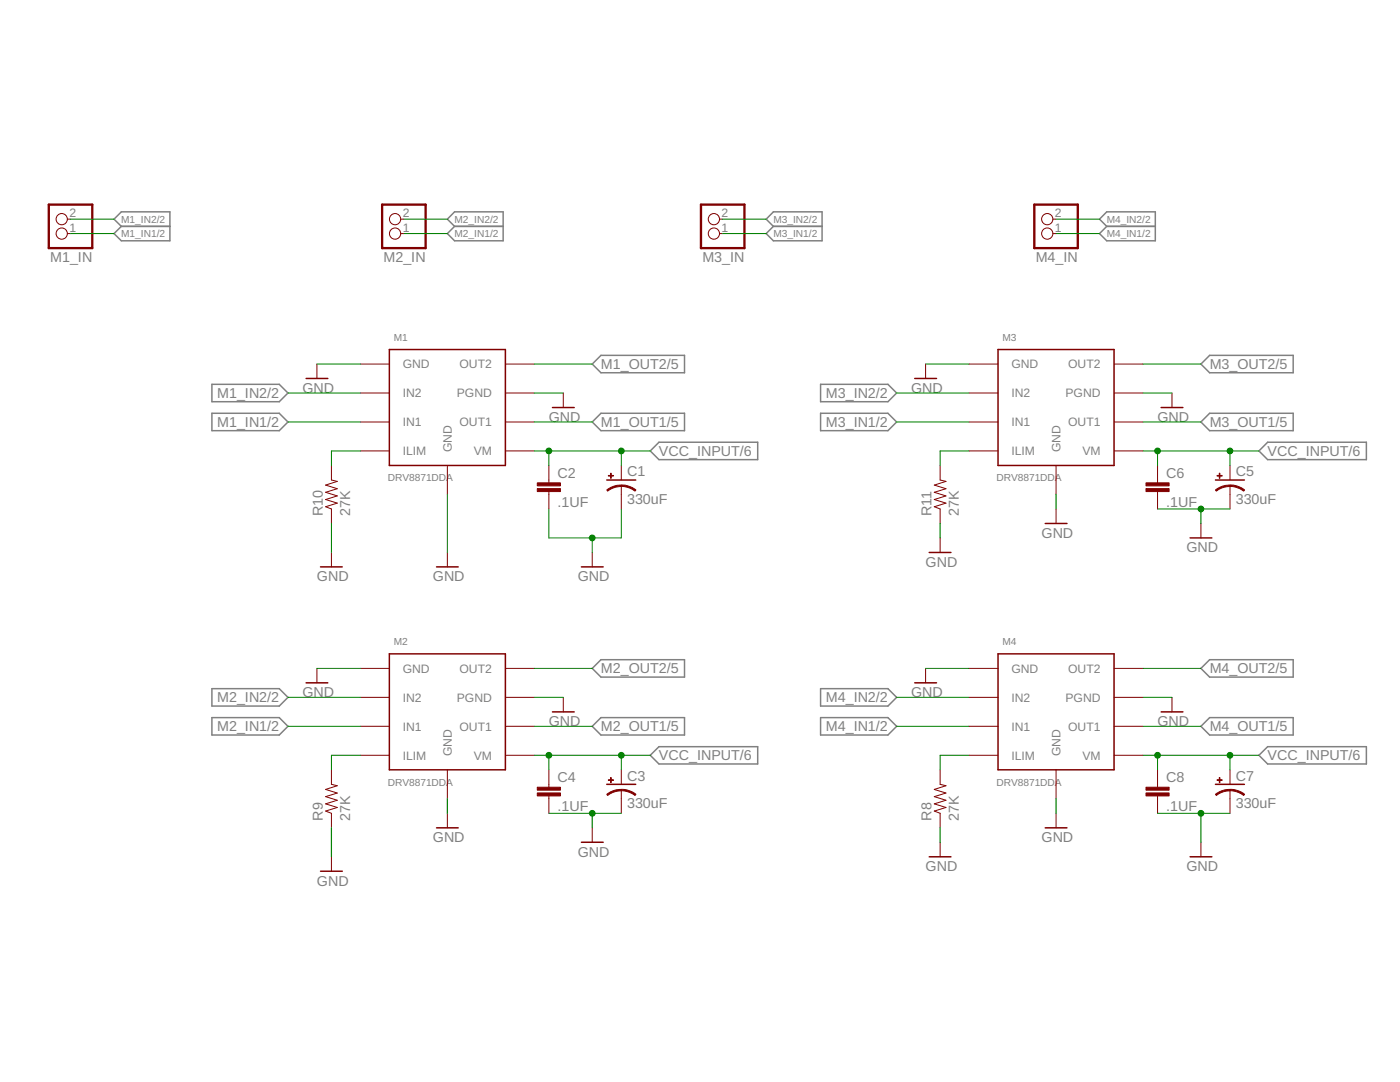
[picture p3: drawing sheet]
<svg xmlns="http://www.w3.org/2000/svg" width="279mm" height="216mm" viewBox="0 0 279 216" stroke-linecap="round" stroke-linejoin="round" font-family="sans-serif">
<g fill="none" stroke="#808080" stroke-width=".3">
<path d="M22.8 43.7l1.4-1.4h9.7v5.7h-9.7l-1.4-1.4 1.4-1.4zM24.2 45.2h9.7M90.7 42.3h9.7v5.7h-9.7l-1.4-1.4 1.4-1.4-1.4-1.5zM90.7 45.2h9.7M154.3 42.3h9.8v5.7h-9.8l-1.4-1.4 1.4-1.4-1.4-1.5zM154.3 45.2h9.8M220.9 42.3h9.7v5.7h-9.7l-1.5-1.4 1.5-1.4-1.5-1.5zM220.9 45.2h9.7M42.3 76.7h13.4l1.8 1.7-1.8 1.8h-13.4zM118.2 72.6l1.7-1.7h16.7v3.5h-16.7zM163.8 76.7h13.4l1.7 1.7-1.7 1.8h-13.4zM241.4 70.9h16.7v3.5h-16.7l-1.7-1.8z"/>
<path d="M42.3 82.5h13.4l1.8 1.7-1.8 1.7h-13.4zM118.2 84.2l1.7-1.7h16.7v3.4h-16.7zM129.8 90l1.7-1.8h19.7v3.5h-19.7zM163.8 82.5h13.4l1.7 1.7-1.7 1.7h-13.4zM239.7 84.2l1.7-1.7h16.7v3.4h-16.7zM253 88.2h19.7v3.5h-19.7l-1.8-1.7zM42.3 137.4h13.4l1.8 1.7-1.8 1.8h-13.4zM118.2 133.4l1.7-1.8h16.7v3.5h-16.7zM163.8 137.4h13.4l1.7 1.7-1.7 1.8h-13.4zM241.4 131.6h16.7v3.5h-16.7l-1.7-1.7zM42.3 143.2h13.4l1.8 1.7-1.8 1.8h-13.4zM118.2 144.9l1.7-1.7h16.7v3.5h-16.7z"/>
<path d="M129.8 150.7l1.7-1.7h19.7v3.4h-19.7zM163.8 143.2h13.4l1.7 1.7-1.7 1.8h-13.4zM239.7 144.9l1.7-1.7h16.7v3.5h-16.7zM251.2 150.7l1.8-1.7h19.7v3.4h-19.7z"/>
</g>
<g fill="none" stroke="#800000" stroke-width=".2">
<path d="M13.4 46.6h.7M13.4 43.7h.7M80 46.6h.6M80 43.7h.6M143.6 46.6h.6M143.6 43.7h.6M210.1 46.6h.7M210.1 43.7h.7M63.2 72.6v2.9M71.9 72.6h5.8M71.9 78.4h5.8M100.9 72.6h5.7"/>
<path d="M100.9 78.4h5.7M112.4 78.4v2.9M184.7 72.6v2.9M193.4 72.6h5.8M193.4 78.4h5.8M222.3 72.6h5.8M222.3 78.4h5.8M233.9 78.4v2.9M66.1 92.9v2.9l1.2 .3-2.3 .7 2.3 .7-2.3 .7 2.3 .8-2.3 .7 2.3 .7-2.3 .7 1.1 .5v2.9M71.9 84.2h5.8M71.9 90h5.8M89.3 92.9v5.8"/>
<path d="M100.9 84.2h5.7M100.9 90h5.7M109.5 92.9v3.5M109.5 98.1v3.5M124 92.9v2.9M124 96.9v4.7M187.6 92.9v2.9l1.2 .3-2.3 .7 2.3 .7-2.3 .7 2.3 .8-2.3 .7 2.3 .7-2.3 .7 1.1 .5v2.9M193.4 84.2h5.8M193.4 90h5.8M210.8 92.9v5.8M222.3 84.2h5.8M222.3 90h5.8"/>
<path d="M231 92.9v3.5M231 98.1v3.5M245.5 92.9v2.9M245.5 96.9v4.7M66.1 110.2v2.9M89.3 110.2v2.9M118.2 110.2v2.9M187.6 107.3v2.9M210.8 101.6v2.9M239.7 104.5v2.8M63.2 133.4v2.8M71.9 133.4h5.8"/>
<path d="M71.9 139.1h5.8M100.9 133.4h5.7M100.9 139.1h5.7M112.4 139.1v2.9M184.7 133.4v2.8M193.4 133.4h5.8M193.4 139.1h5.8M222.3 133.4h5.8M222.3 139.1h5.8M233.9 139.1v2.9M66.1 153.6v2.9l1.2 .3-2.3 .7 2.3 .7-2.3 .8 2.3 .7-2.3 .7 2.3 .7-2.3 .7 1.1 .5v2.9M71.9 144.9h5.8"/>
<path d="M71.9 150.7h5.8M89.3 153.6v5.8M100.9 144.9h5.7M100.9 150.7h5.7M109.5 153.6v3.5M109.5 158.8v3.5M124 153.6v2.9M124 157.6v4.7M187.6 153.6v2.9l1.2 .3-2.3 .7 2.3 .7-2.3 .8 2.3 .7-2.3 .7 2.3 .7-2.3 .7 1.1 .5v2.9M193.4 144.9h5.8M193.4 150.7h5.8M210.8 153.6v5.8"/>
<path d="M222.3 144.9h5.8M222.3 150.7h5.8M231 153.6v3.5M231 158.8v3.5M245.5 153.6v2.9M245.5 157.6v4.7M66.1 171v2.8M89.3 162.3v2.9M118.2 165.2v2.9M187.6 168.1v2.9M210.8 162.3v2.9M239.7 168.1v2.9"/>
<circle cx="12.3" cy="43.7" r="1.12"/>
<circle cx="12.3" cy="46.6" r="1.12"/>
<circle cx="78.8" cy="43.7" r="1.12"/>
<circle cx="78.8" cy="46.6" r="1.12"/>
<circle cx="142.5" cy="43.7" r="1.12"/>
<circle cx="142.5" cy="46.6" r="1.12"/>
<circle cx="209" cy="43.7" r="1.12"/>
<circle cx="209" cy="46.6" r="1.12"/>
</g>
<g fill="none" stroke="#800000" stroke-width=".3">
<path d="M61.1 75.5h4.3M77.7 69.7h23.2v23.2h-23.2zM182.6 75.5h4.3M199.2 69.7h23.1v23.2h-23.1zM110.3 81.3h4.3M121.1 95.8h5.8M231.7 81.3h4.4M242.6 95.8h5.7M64 113.1h4.3M87.1 113.1h4.3M116 113.1h4.4M185.4 110.2h4.4"/>
<path d="M208.6 104.5h4.3M237.5 107.3h4.4M61.1 136.2h4.3M77.7 130.5h23.2v23.1h-23.2zM182.6 136.2h4.3M199.2 130.5h23.1v23.1h-23.1zM110.3 142h4.3M121.1 156.5h5.8M231.7 142h4.4M242.6 156.5h5.7M64 173.8h4.3M87.1 165.2h4.3"/>
<path d="M116 168.1h4.4M185.4 171h4.4M208.6 165.2h4.3M237.5 171h4.4"/>
</g>
<g fill="#800000" stroke="#800000" stroke-width=".2">
<path d="M107.2 97.5h4.6v.6h-4.6z"/>
<path d="M107.2 96.4h4.6v.5h-4.6z"/>
<path d="M107.2 158.2h4.6v.6h-4.6z"/>
<path d="M107.2 157.1h4.6v.6h-4.6z"/>
<path d="M228.7 97.5h4.6v.6h-4.6z"/>
<path d="M228.7 96.4h4.6v.5h-4.6z"/>
<path d="M228.7 158.2h4.6v.6h-4.6z"/>
<path d="M228.7 157.1h4.6v.6h-4.6z"/>
<path d="M121.4 94.9h1v.1h-1z"/>
<path d="M121.9 94.4h.1v1h-.1z"/>
<path d="M121.4 155.6h1v.1h-1z"/>
<path d="M121.9 155.2h.1v1h-.1z"/>
<path d="M242.9 94.9h1v.1h-1z"/>
<path d="M243.3 94.4h.2v1h-.2z"/>
<path d="M242.9 155.6h1v.1h-1z"/>
<path d="M243.3 155.2h.2v1h-.2z"/>
</g>
<path d="M9.7 40.8h8.7v8.7h-8.7zM76.3 40.8h8.6v8.7h-8.6zM139.9 40.8h8.7v8.7h-8.7zM206.4 40.8h8.7v8.7h-8.7z" fill="none" stroke="#800000" stroke-width=".47"/>
<g fill="#800000" stroke="#800000" stroke-width=".2">
<path d="M124 96.8l1.3 .1 1 .4 .6 .5-.2 .2-1-.6-1.7-.4z" fill-rule="evenodd"/>
<path d="M121.1 97.8l.2-.2a4.5 4.5 0 0 1 2.7-.8v.3a4.4 4.4 0 0 0-2.7 .9z" fill-rule="evenodd"/>
<path d="M124 157.5l1.3 .2 1 .4 .6 .4-.2 .2-1-.6-1.7-.3z" fill-rule="evenodd"/>
<path d="M121.1 158.5l.2-.2a4.5 4.5 0 0 1 2.7-.8v.3a4.4 4.4 0 0 0-2.7 .9z" fill-rule="evenodd"/>
<path d="M245.5 96.8l1.3 .1 .9 .4 .7 .5-.2 .2-1-.6-1.7-.4z" fill-rule="evenodd"/>
<path d="M242.6 97.8l.2-.2a4.5 4.5 0 0 1 2.7-.8v.3a4.4 4.4 0 0 0-2.8 .9z" fill-rule="evenodd"/>
<path d="M245.5 157.5l1.3 .2 .9 .4 .7 .4-.2 .2-1-.6-1.7-.3z" fill-rule="evenodd"/>
<path d="M242.6 158.5l.2-.2a4.5 4.5 0 0 1 2.7-.8v.3a4.4 4.4 0 0 0-2.8 .9z" fill-rule="evenodd"/>
</g>
<g fill="none" stroke="#008000" stroke-width=".2">
<path d="M14.1 43.7h8.7M14.1 46.6h8.7M80.6 43.7h8.7M80.6 46.6h8.7M144.2 43.7h8.7M144.2 46.6h8.7M210.8 43.7h8.6M210.8 46.6h8.6M57.5 78.4h14.4M63.2 72.6h8.7M106.6 72.6h11.6M106.6 78.4h5.8"/>
<path d="M178.9 78.4h14.5M184.7 72.6h8.7M228.1 72.6h11.6M228.1 78.4h5.8M57.5 84.2h14.4M71.9 90h-5.8v2.9M89.3 98.7v11.5M106.6 90h23.2M106.6 84.2h11.6M109.5 90v2.9M124 90v2.9M178.9 84.2h14.5"/>
<path d="M193.4 90h-5.8v2.9M228.1 90h23.1M228.1 84.2h11.6M231 90v2.9M245.5 90v2.9M66.1 104.5v5.7M109.5 101.6v5.7h14.5v-5.7M118.2 107.3v2.9M231 101.6h14.5M57.5 139.1h14.4M63.2 133.4h8.7M106.6 133.4h11.6"/>
<path d="M106.6 139.1h5.8M178.9 139.1h14.5M184.7 133.4h8.7M228.1 133.4h11.6M228.1 139.1h5.8M57.5 144.9h14.4M71.9 150.7h-5.8v2.9M106.6 150.7h23.2M106.6 144.9h11.6M109.5 150.7v2.9M124 150.7v2.9M178.9 144.9h14.5"/>
<path d="M193.4 150.7h-5.8v2.9M228.1 150.7h23.1M228.1 144.9h11.6M231 150.7v2.9M245.5 150.7v2.9M109.5 162.3h14.5M231 162.3h14.5"/>
</g>
<g fill="#008000" stroke="#008000" stroke-width=".2">
<circle cx="118.2" cy="107.3" r=".57"/>
<circle cx="118.2" cy="162.3" r=".57"/>
<circle cx="239.7" cy="101.6" r=".57"/>
<circle cx="239.7" cy="162.3" r=".57"/>
<circle cx="109.5" cy="90" r=".57"/>
<circle cx="124" cy="90" r=".57"/>
<circle cx="231" cy="90" r=".57"/>
<circle cx="245.5" cy="90" r=".57"/>
<circle cx="231" cy="150.7" r=".57"/>
<circle cx="245.5" cy="150.7" r=".57"/>
<circle cx="109.5" cy="150.7" r=".57"/>
<circle cx="124" cy="150.7" r=".57"/>
</g>
<path d="M210.8 98.7v2.9M187.6 104.5v2.8M239.7 101.6v2.9M89.3 159.4v2.9M210.8 159.4v2.9M66.1 165.2v5.8M118.2 162.3v2.9M187.6 165.2v2.9M239.7 162.3v5.8" fill="none" stroke="#008000" stroke-width=".23"/>
<g font-size="2.9" fill="#808080">
<text x="10" y="52.3">M1_IN</text>
<text x="76.5" y="52.3">M2_IN</text>
<text x="140.2" y="52.3">M3_IN</text>
<text x="206.7" y="52.3">M4_IN</text>
<text x="119.9" y="73.7">M1_OUT2/5</text>
<text x="241.4" y="73.7">M3_OUT2/5</text>
<text x="43.3" y="79.4">M1_IN2/2</text>
<text x="60.4" y="78.4">GND</text>
<text x="164.8" y="79.4">M3_IN2/2</text>
<text x="181.8" y="78.4">GND</text>
<text x="43.3" y="85.2">M1_IN1/2</text>
<text x="109.5" y="84.2">GND</text>
<text x="119.9" y="85.2">M1_OUT1/5</text>
<text x="164.8" y="85.2">M3_IN1/2</text>
<text x="231" y="84.2">GND</text>
<text x="241.4" y="85.2">M3_OUT1/5</text>
<text x="111.3" y="95.3">C2</text>
<text x="125.1" y="95">C1</text>
<text x="131.5" y="91">VCC_INPUT/6</text>
<text x="232.7" y="95.3">C6</text>
<text x="246.6" y="95">C5</text>
<text x="253" y="91">VCC_INPUT/6</text>
<text x="111.3" y="101.1">.1UF</text>
<text x="125.1" y="100.5">330uF</text>
<text x="232.7" y="101.1">.1UF</text>
<text x="246.6" y="100.5">330uF</text>
<text x="64.4" y="103" transform="rotate(-90 64.4 103)">R10</text>
<text x="69.9" y="103" transform="rotate(-90 69.9 103)">27K</text>
<text x="185.9" y="103" transform="rotate(-90 185.9 103)">R11</text>
<text x="191.4" y="103" transform="rotate(-90 191.4 103)">27K</text>
<text x="207.9" y="107.3">GND</text>
<text x="184.7" y="113.1">GND</text>
<text x="236.8" y="110.2">GND</text>
<text x="63.3" y="116">GND</text>
<text x="86.4" y="116">GND</text>
<text x="115.3" y="116">GND</text>
<text x="119.9" y="134.4">M2_OUT2/5</text>
<text x="241.4" y="134.4">M4_OUT2/5</text>
<text x="43.3" y="140.2">M2_IN2/2</text>
<text x="60.4" y="139.1">GND</text>
<text x="164.8" y="140.2">M4_IN2/2</text>
<text x="181.8" y="139.1">GND</text>
<text x="43.3" y="146">M2_IN1/2</text>
<text x="109.5" y="144.9">GND</text>
<text x="119.9" y="145.9">M2_OUT1/5</text>
<text x="164.8" y="146">M4_IN1/2</text>
<text x="231" y="144.9">GND</text>
<text x="241.4" y="145.9">M4_OUT1/5</text>
<text x="125.1" y="155.8">C3</text>
<text x="131.5" y="151.7">VCC_INPUT/6</text>
<text x="246.6" y="155.8">C7</text>
<text x="253" y="151.7">VCC_INPUT/6</text>
<text x="111.3" y="161.9">.1UF</text>
<text x="111.3" y="156.1">C4</text>
<text x="125.1" y="161.3">330uF</text>
<text x="232.7" y="161.9">.1UF</text>
<text x="232.7" y="156.1">C8</text>
<text x="246.6" y="161.3">330uF</text>
<text x="64.4" y="163.7" transform="rotate(-90 64.4 163.7)">R9</text>
<text x="69.9" y="163.7" transform="rotate(-90 69.9 163.7)">27K</text>
<text x="185.9" y="163.7" transform="rotate(-90 185.9 163.7)">R8</text>
<text x="191.4" y="163.7" transform="rotate(-90 191.4 163.7)">27K</text>
<text x="86.4" y="168.1">GND</text>
<text x="115.3" y="171">GND</text>
<text x="184.7" y="173.9">GND</text>
<text x="207.9" y="168.1">GND</text>
<text x="236.8" y="173.9">GND</text>
<text x="63.3" y="176.7">GND</text>
</g>
<g font-size="2.4" fill="#808080">
<text x="13.9" y="46.2">1</text>
<text x="13.9" y="43.3">2</text>
<text x="80.4" y="46.2">1</text>
<text x="80.4" y="43.3">2</text>
<text x="144" y="46.2">1</text>
<text x="144" y="43.3">2</text>
<text x="210.5" y="46.2">1</text>
<text x="210.5" y="43.3">2</text>
<text x="80.4" y="73.5">GND</text>
<text x="91.7" y="73.5">OUT2</text>
<text x="201.8" y="73.5">GND</text>
<text x="213.2" y="73.5">OUT2</text>
<text x="80.4" y="79.3">IN2</text>
<text x="91.2" y="79.3">PGND</text>
<text x="201.8" y="79.3">IN2</text>
<text x="212.6" y="79.3">PGND</text>
<text x="80.4" y="85.1">IN1</text>
<text x="91.7" y="85.1">OUT1</text>
<text x="201.8" y="85.1">IN1</text>
<text x="213.2" y="85.1">OUT1</text>
<text x="80.4" y="90.9">ILIM</text>
<text x="90.1" y="90.2" transform="rotate(-90 90.1 90.2)">GND</text>
<text x="94.5" y="90.9">VM</text>
<text x="201.8" y="90.9">ILIM</text>
<text x="211.6" y="90.2" transform="rotate(-90 211.6 90.2)">GND</text>
<text x="216" y="90.9">VM</text>
<text x="80.4" y="134.2">GND</text>
<text x="91.7" y="134.2">OUT2</text>
<text x="201.8" y="134.2">GND</text>
<text x="213.2" y="134.2">OUT2</text>
<text x="80.4" y="140">IN2</text>
<text x="91.2" y="140">PGND</text>
<text x="201.8" y="140">IN2</text>
<text x="212.6" y="140">PGND</text>
<text x="80.4" y="145.8">IN1</text>
<text x="91.7" y="145.8">OUT1</text>
<text x="201.8" y="145.8">IN1</text>
<text x="213.2" y="145.8">OUT1</text>
<text x="80.4" y="151.6">ILIM</text>
<text x="90.1" y="150.9" transform="rotate(-90 90.1 150.9)">GND</text>
<text x="94.5" y="151.6">VM</text>
<text x="201.8" y="151.6">ILIM</text>
<text x="211.6" y="150.9" transform="rotate(-90 211.6 150.9)">GND</text>
<text x="216" y="151.6">VM</text>
</g>
<g font-size="2" fill="#808080">
<text x="24.2" y="44.4">M1_IN2/2</text>
<text x="24.2" y="47.3">M1_IN1/2</text>
<text x="90.7" y="44.4">M2_IN2/2</text>
<text x="90.7" y="47.3">M2_IN1/2</text>
<text x="154.4" y="44.4">M3_IN2/2</text>
<text x="154.4" y="47.3">M3_IN1/2</text>
<text x="220.9" y="47.3">M4_IN1/2</text>
<text x="220.9" y="44.4">M4_IN2/2</text>
<text x="78.6" y="68">M1</text>
<text x="200.1" y="68">M3</text>
<text x="77.4" y="96.1">DRV8871DDA</text>
<text x="198.9" y="96.1">DRV8871DDA</text>
<text x="78.6" y="128.7">M2</text>
<text x="200.1" y="128.7">M4</text>
<text x="77.4" y="156.8">DRV8871DDA</text>
<text x="198.9" y="156.8">DRV8871DDA</text>
</g>
</svg>
